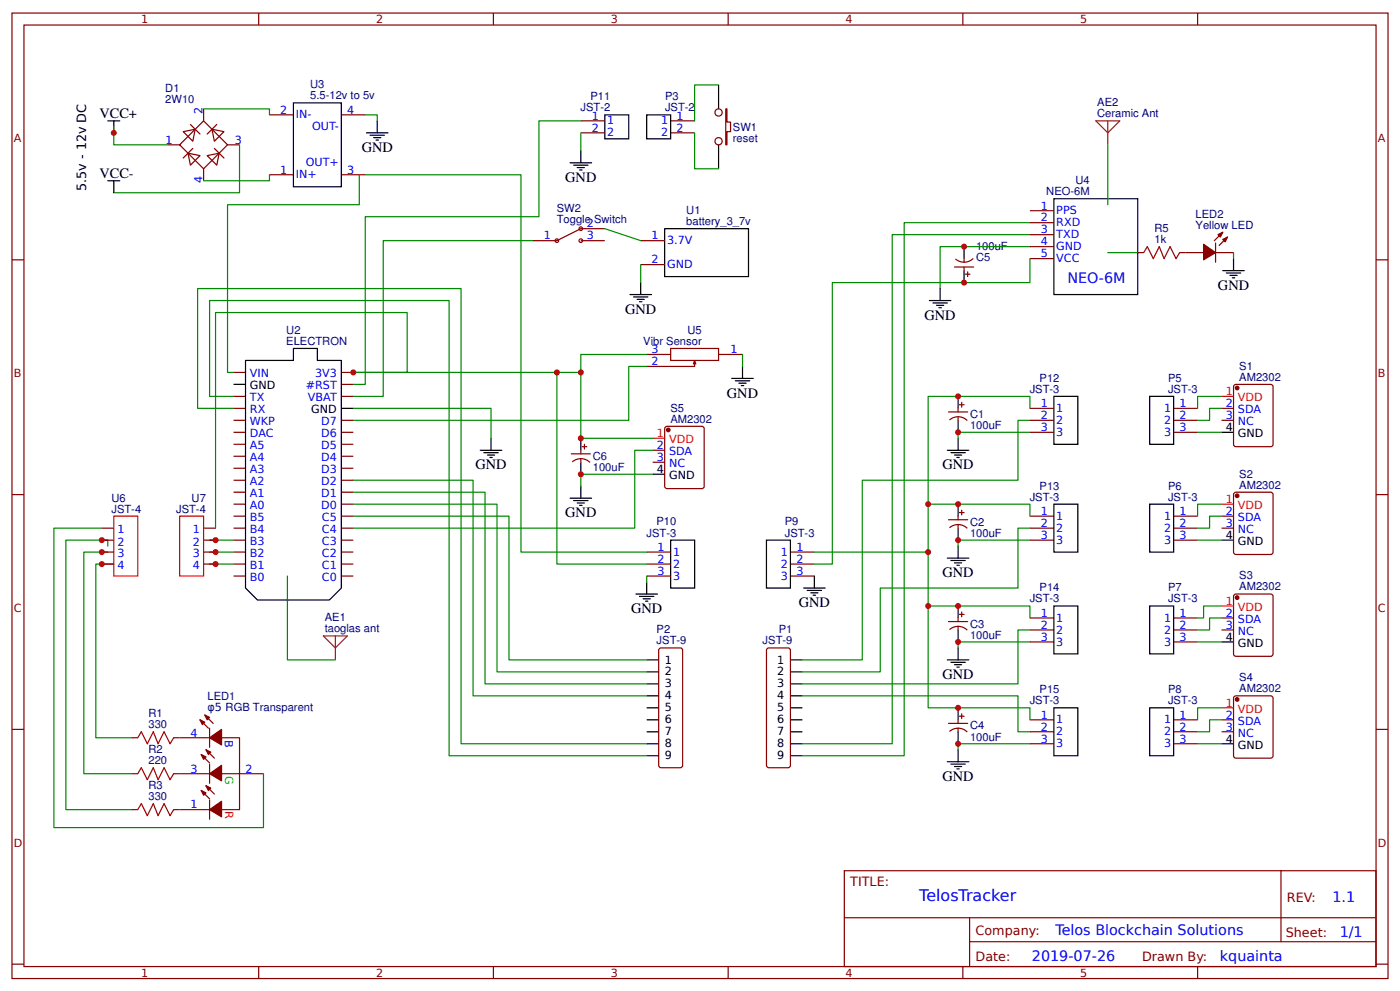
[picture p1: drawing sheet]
<svg xmlns="http://www.w3.org/2000/svg" width="309mm" height="219mm" viewBox="0 0 309 219" stroke-linecap="round" stroke-linejoin="round" font-family="sans-serif">
<g fill="none" stroke="#800" stroke-width=".26">
<path d="M2.6 2.9h304.1v213.2h-304.1zM5.3 5.5h298.7v208h-298.7zM57.1 2.9v2.6M109 2.9v2.6M160.9 2.9v2.6M212.7 2.9v2.6M264.6 2.9v2.6M37 32h2.7M39.7 32l5.3-5.3 5.3 5.3-5.3 5.3zM40.5 29.1l2.6-.6-.5 2.7zM41.5 33.8l2.7 .6-2.1 2.1zM42.1 27.5l2.1 2.1"/>
<path d="M42.6 32.8l-2.1 2.1M45 24.1v2.6M45 37.3v2.6M45.8 34.4l2.6-.6-.5 2.7zM46.8 28.5l2.7 .6-2.1 2.1zM47.4 32.8l2.1 2.1M47.9 27.5l-2.1 2.1M50.3 32h2.6M59.5 25.4h5.3M59.5 38.6h5.3M75.4 25.4h5.3M75.4 38.6h5.3"/>
<path d="M128.3 26.7h5.3M128.3 29.3h5.3M148.2 26.7h5.3M148.2 29.3h5.3M160.3 24.1h.3v2.9h.8v2.1h-.8v2.9h-.3zM2.6 57.4h2.7M117.7 53.2h5.3M128.3 53.2h5.3M128.3 50.5h5.3M141.6 58.4h5.2M141.6 53.2h5.2M210.9 59h4.2"/>
<path d="M213 57.1v.8M213 59v.8M215 57.1a2.85 2.85 0 0 1-3.9 .1M227.5 46.5h5.3M227.5 49.2h5.3M227.5 51.8h5.3M227.5 54.5h5.3M227.5 57.1h5.3M251.4 55.8h1.3M260.6 55.8h5.3M268.6 55.8h3.9M268.6 53.7v4.2"/>
<path d="M270.1 51.3l-1.8 1.9M271.2 52.4l-1.9 1.8M304 57.4h2.7M142.9 78.3h5.3M148.2 77h10.5v2.6h-10.5zM153.5 79.6l.2 .8M158.7 78.3h5.3M213.3 60.6h1M213.8 60v1.1M51.6 82.3h2.6M51.6 87.6h2.6M51.6 90.2h2.6"/>
<path d="M51.6 92.8h2.6M51.6 95.5h2.6M51.6 98.1h2.6M75.4 82.3h2.7M75.4 87.6h2.7M75.4 92.8h2.7M75.4 95.5h2.7M75.4 98.1h2.7M75.4 84.9h2.7M128.3 99.5v.8M128.6 98.7h1M129.1 98.1v1.1"/>
<path d="M144.2 99.5h2.6M147.1 94.2h7.9l.5 .2 .1 13-.3 .5h-7.9l-.5-.2-.1-13zM153.2 80.4l.3-.8v1.3h-10.6M209.5 91h4.3M209.8 92.8a2.85 2.85 0 0 1 3.9 .1M211.7 90.2v.8M211.7 92v.8M211.9 89.4h1.1M212.5 88.9v1M227.5 90.2h5.3M227.5 92.8h5.3M227.5 95.5h5.3"/>
<path d="M259.3 90.2h5.3M259.3 92.8h5.3M259.3 95.5h5.3M269.9 90.2h2.6M269.9 92.8h2.6M272.6 85.2l.4-.3h7.7l.5 .3 .1 12.9-.3 .5-8 .1-.4-.3zM2.6 109.2h2.7M22.5 116.7h2.6M22.5 119.3h2.6M45 116.7h2.6M45 119.3h2.6M51.6 100.8h2.6"/>
<path d="M51.6 103.4h2.6M51.6 106.1h2.6M51.6 108.7h2.6M51.6 111.4h2.6M51.6 114h2.6M51.6 116.7h2.6M51.6 119.3h2.6M75.4 100.8h2.7M75.4 103.4h2.7M75.4 106.1h2.7M75.4 108.7h2.7M75.4 111.4h2.7"/>
<path d="M75.4 114h2.7M75.4 116.7h2.7M75.4 119.3h2.7M126.2 100.3h4.2M126.4 102a2.85 2.85 0 0 1 4 .2M128.3 101.3v.8M144.2 102.1h2.6M209.5 114.8h4.3M209.8 116.6a2.85 2.85 0 0 1 3.9 .1M211.7 114v.8M211.7 115.9v.8M211.9 113.2h1.1"/>
<path d="M212.5 112.7v1M227.5 114h5.3M227.5 116.7h5.3M227.5 119.3h5.3M259.3 114h5.3M259.3 116.7h5.3M259.3 119.3h5.3M269.9 114h2.6M269.9 116.7h2.6M272.6 109l.4-.3h7.7l.5 .3 .1 12.9-.3 .5-8 .1-.4-.3zM304 109.2h2.7M22.5 121.9h2.6"/>
<path d="M22.5 124.6h2.6M45 121.9h2.6M45 124.6h2.6M51.6 121.9h2.6M51.6 124.6h2.6M51.6 127.2h2.6M75.4 121.9h2.7M75.4 124.6h2.7M75.4 127.2h2.7M142.9 121.9h5.3M142.9 124.6h5.3M142.9 127.2h5.3"/>
<path d="M174.6 121.9h5.3M174.6 124.6h5.3M174.6 127.2h5.3M209.5 137.3h4.3M209.8 139.1a2.85 2.85 0 0 1 3.9 .1M211.7 136.5v.8M211.7 138.4v.7M211.9 135.7h1.1M212.5 135.2v1M227.5 136.5h5.3M227.5 139.1h5.3M259.3 136.5h5.3"/>
<path d="M259.3 139.1h5.3M269.9 136.5h2.6M269.9 139.1h2.6M272.6 131.5l.4-.3h7.7l.5 .3 .1 12.9-.3 .5-8 .1-.4-.3zM44.2 159l1.8 1.8M45.2 157.9l1.9 1.9M145.6 143.4l.4-.3h4.3l.3 .1 .2 .4v25.4l-.1 .3-.4 .3h-4.3l-.2-.1-.3-.5zM169.4 143.4l.5-.3h4.2l.5 .3v.2v25.4v.3l-.5 .3h-4.2l-.3-.1-.3-.5zM209.5 159.8h4.3M211.7 159v.8M211.9 158.2h1.1M212.5 157.7v1"/>
<path d="M227.5 159h5.3M227.5 141.8h5.3M259.3 159h5.3M259.3 141.8h5.3M269.9 159h2.6M272.6 154l.4-.3h7.7l.5 .3 .1 12.9-.3 .5-8 .1-.4-.3zM2.6 161.1h2.7M29.1 163h1.3M29.1 170.9h1.3M29.1 178.8h1.3M38.4 163h7.9M38.4 170.9h7.9"/>
<path d="M38.4 178.8h7.9M44.4 166.7l1.9 1.8M44.4 174.6l1.9 1.9M45.5 165.6l1.9 1.9M45.5 173.5l1.9 1.9M46.3 160.8v4.3M46.3 168.8v4.2M46.3 176.7v4.2M48.9 163h4v15.8h-4M48.9 170.9h9.3M209.8 161.6a2.85 2.85 0 0 1 3.9 .1M211.7 160.8v.8"/>
<path d="M227.5 161.6h5.3M227.5 164.3h5.3M259.3 161.6h5.3M259.3 164.3h5.3M269.9 161.6h2.6M304 161.1h2.7M186.5 192.3h117.5v21.2h-117.5zM283 192.3v15.7M2.6 213h2.7M57.1 213.5v2.6M109 213.5v2.6M160.9 213.5v2.6"/>
<path d="M186.6 202.7h117.3M212.7 213.5v2.6M214.2 208h89.7M214.2 202.7v10.6M264.6 213.5v2.6M304 213h2.7"/>
<circle cx="158.7" cy="24.8" r=".8"/>
<circle cx="158.7" cy="31.2" r=".8"/>
</g>
<g fill="none" stroke="#000" stroke-width=".26">
<path d="M158.7 18.8v5.3M23.8 26.7h2.7M23.8 39.9h2.7M25.1 26.7v2.6M25.1 39.9v2.7M64.8 22.7h10.6v18.5h-10.6zM81 29.3h4.7M81.8 29.9h3.1M82.5 30.4h1.6M83.1 30.9h.5M83.3 26.7v2.6M125.9 36h4.8"/>
<path d="M126.7 36.5h3.2M127.5 37h1.6M128.1 37.5h.5M128.3 33.3v2.7M133.6 25.4h5.3v5.3h-5.3zM142.9 25.4h5.3v5.3h-5.3zM158.7 32v5.3M146.8 50.5h18.6v10.6h-18.6zM213 54.5v2.6M213 59.8v2.6M232.8 43.9h18.6v21.2h-18.6zM270.1 59.8h4.8"/>
<path d="M272.5 57.1v2.7M54.2 79.6h10.6v-2.6h5.3v2.6h5.3v50.3l-2.6 2.6h-15.9l-2.7-2.6zM139.2 65.1h4.7M140 65.6h3.1M140.8 66.1h1.5M141.3 66.6h.5M141.6 62.4v2.7M205.3 66.4h4.8M206.1 66.9h3.2M206.9 67.4h1.6M207.4 68h.6M207.7 63.7v2.7"/>
<path d="M270.9 60.3h3.2M271.7 60.8h1.6M272.3 61.4h.5M51.6 84.9h2.6M75.4 90.2h2.7M106.1 99.5h4.8M106.9 100h3.2M108.5 96.8v2.7M128.3 96.8v2.7M161.7 83.6h4.7M162.5 84.1h3.1M163.2 84.6h1.6"/>
<path d="M163.8 85.2h.5M164 80.9v2.7M209.3 99.5h4.7M210.1 100h3.2M211.7 87.6v2.6M211.7 92.8v2.7M211.7 96.8v2.7M232.8 87.6h5.3v10.5h-5.3zM254 87.6h5.3v10.5h-5.3zM269.9 95.5h2.6M107.7 100.5h1.6M108.2 101h.5"/>
<path d="M125.9 110h4.8M126.7 110.6h3.2M127.5 111.1h1.6M128.1 111.6h.5M128.3 102.1v2.6M128.3 107.4v2.6M144.2 104.7h2.6M148.2 119.3h5.3v10.6h-5.3zM169.3 119.3h5.3v10.6h-5.3zM210.9 100.5h1.6M211.4 101h.5M211.7 111.4v2.6"/>
<path d="M211.7 116.7v2.6M232.8 111.4h5.3v10.5h-5.3zM254 111.4h5.3v10.5h-5.3zM269.9 119.3h2.6M140.5 131.2h4.8M141.3 131.7h3.2M142.1 132.3h1.6M142.6 132.8h.5M142.9 128.6v2.6M177.5 129.9h4.8M178.3 130.4h3.2M179.1 130.9h1.6"/>
<path d="M179.7 131.5h.5M179.9 127.2v2.7M209.3 123.3h4.7M210.1 123.8h3.2M210.9 124.3h1.6M211.4 124.9h.5M211.7 120.6v2.7M211.7 133.9v2.6M211.7 139.1v2.7M232.8 133.9h5.3v10.5h-5.3zM254 133.9h5.3v10.5h-5.3zM142.9 145.8h2.6"/>
<path d="M142.9 148.4h2.6M142.9 151.1h2.6M142.9 153.7h2.6M142.9 156.3h2.6M142.9 159h2.6M174.6 145.8h2.7M174.6 148.4h2.7M174.6 151.1h2.7M174.6 153.7h2.7M174.6 156.3h2.7M174.6 159h2.7M209.3 145.8h4.7"/>
<path d="M210.1 146.3h3.2M210.9 146.8h1.6M211.4 147.3h.5M211.7 143.1v2.7M211.7 156.3v2.7M232.8 156.3h5.3v10.6h-5.3zM254 156.3h5.3v10.6h-5.3zM269.9 141.8h2.6M142.9 164.3h2.6M142.9 161.6h2.6M142.9 166.9h2.6M174.6 164.3h2.7"/>
<path d="M174.6 161.6h2.7M174.6 166.9h2.7M209.3 168.2h4.7M210.1 168.8h3.2M210.9 169.3h1.6M211.4 169.8h.5M211.7 161.6v2.7M211.7 165.6v2.6M269.9 164.3h2.6"/>
</g>
<path d="M252.7 55.8l.8-1.3 1.3 2.6 1.3-2.6 1.1 2.6 1.3-2.6 1.3 2.6 .8-1.3M30.4 163l.8-1.4 1.3 2.7 1.4-2.7 1 2.7 1.3-2.7 1.4 2.7 .8-1.3M30.4 170.9l.8-1.3 1.3 2.6 1.4-2.6 1 2.6 1.3-2.6 1.4 2.6 .8-1.3M30.4 178.8l.8-1.3 1.3 2.7 1.4-2.7 1 2.7 1.3-2.7 1.4 2.7 .8-1.4" fill="none" stroke="#a00000" stroke-width=".26"/>
<g fill="#800" stroke="#800" stroke-width=".26">
<path d="M44.2 159l1 .5-.5 .5z"/>
<path d="M45.2 157.9l1.1 .6-.5 .5z"/>
<path d="M46.3 163l2.6-1.9v3.4z"/>
<path d="M44.4 166.7l1.1 .5-.5 .5z"/>
<path d="M45.5 165.6l1.1 .5-.6 .6z"/>
<path d="M46.3 170.9l2.6-1.9v3.5z"/>
<path d="M44.4 174.6l1.1 .5-.5 .6z"/>
<path d="M45.5 173.5l1.1 .6-.6 .5z"/>
<path d="M46.3 178.8l2.6-1.8v3.4z"/>
<path d="M270.1 52.9l1.1-.5-.5 1z"/>
<path d="M269.1 51.8l1-.5-.5 1.1z"/>
<path d="M265.9 53.9l2.7 1.9-2.7 1.6z"/>
<circle cx="273.3" cy="85.7" r=".4"/>
<circle cx="273.3" cy="109.5" r=".4"/>
<circle cx="273.3" cy="132" r=".4"/>
<circle cx="273.3" cy="154.5" r=".4"/>
<circle cx="147.6" cy="95" r=".4"/>
</g>
<path d="M144.2 96.8h2.6M269.9 87.6h2.6M25.1 114h5.3v13.2h-5.3zM39.7 114h5.3v13.2h-5.3zM269.9 111.4h2.6M269.9 133.9h2.6M269.9 156.3h2.6" fill="none" stroke="#f00" stroke-width=".26"/>
<path d="M242.1 26.7h5.3l-2.7 2.6zM244.7 26.7v5.3M71.4 140.5h5.3l-2.6 2.6zM74.1 140.5v5.3" fill="none" stroke="#8d2323" stroke-width=".26"/>
<g fill="none" stroke="#080" stroke-width=".26">
<path d="M158.7 18.8h-5.2v7.9M25.1 28v4h11.9M45 24.1h14.5v1.3M52.9 32v10.6h-27.8M59.5 38.6v1.3h-14.5M79.4 38.6v6.6h-29.1v37.1h1.3M80.7 25.4h2.6v1.3M80.7 38.6h34.4v83.3h27.8M128.3 26.7h-9.2v21.2h-38.4v37h-2.6M128.3 29.3v4M153.5 29.3v8h5.2M244.7 32v13.2"/>
<path d="M117.7 53.2h-33v34.4h-6.6M133.6 50.5l8 2.7M141.6 58.4v4M227.5 54.5h-19.8v9.2M227.5 57.1v5.3h-43.6v62.2h-4M227.5 51.8h-30.4v112.5h-19.8M227.5 49.2h-27.7v117.7h-22.5M244.7 55.8h6.7M272.5 55.8v1.3M142.9 78.3h-14.6v4h-50.2h11.9v-13.3h-42.4v47.7M164 78.3v2.6M51.6 87.6h-5.3v-21.2h52.9v100.5h43.7"/>
<path d="M51.6 90.2h-7.9v-26.5h58.2v100.6h41M78.1 90.2h30.4v6.6M123 82.3v42.3h19.9M128.3 82.3v14.5h15.9M142.9 80.9h-4v11.9h-60.8M144.2 99.5h-4v17.2h-62.1M227.5 95.5h-15.8v1.3M227.5 90.2v-2.6h-22.4v34.3h-25.2M227.5 92.8h-2.6v13.3h-34.4v39.7h-13.2M264.6 95.5h5.3M269.9 90.2h-2.7v2.6h-2.6M269.9 87.6h-5.3v2.6"/>
<path d="M22.5 116.7h-10.6v66.1h46.3v-11.9M46.3 119.3h5.3M78.1 114h34.3v31.8h30.5M78.1 111.4h31.7v37h33.1M78.1 108.7h29.1v42.4h35.7M78.1 106.1h26.4v47.6h38.4M144.2 104.7h-15.9v2.7M205.1 111.4h22.4v2.6M227.5 119.3h-15.8v1.3M227.5 116.7h-2.6v13.2h-30.4v18.5h-17.2M264.6 119.3h5.3M269.9 111.4h-5.3v2.6"/>
<path d="M269.9 114h-2.7v2.7h-2.6M23.8 121.9h-5.3v49h10.6M23.8 120.6v-1.3h-9.2v59.5h14.5M25.1 124.6h-3.9v38.4h7.9M46.3 121.9h5.3M46.3 124.6h5.3M63.5 127.2v18.6h10.6M142.9 127.2v1.4M205.1 121.9v12h22.4v2.6M205.1 133.9v22.4h22.4v2.7M227.5 139.1h-2.6v12h-47.6M269.9 133.9h-4v2.6h-1.3"/>
<path d="M269.9 136.5h-2.7v2.6h-2.6M177.3 153.7h47.6v7.9h2.6M227.5 141.8h-15.8v1.3M264.6 141.8h5.3M269.9 156.3h-5.3v2.7M269.9 159h-2.7v2.6h-2.6M227.5 164.3h-15.8v1.3M264.6 164.3h5.3"/>
</g>
<g fill="none" stroke="#900" stroke-width=".26">
<path d="M128.3 50.5l-5.3 2.7"/>
<circle cx="123" cy="53.2" r=".4"/>
<circle cx="128.3" cy="53.2" r=".4"/>
<circle cx="128.3" cy="50.5" r=".4"/>
</g>
<g fill="#c00">
<circle cx="22.5" cy="124.6" r=".66"/>
<circle cx="22.5" cy="121.9" r=".66"/>
<circle cx="22.5" cy="119.3" r=".66"/>
<circle cx="47.6" cy="124.6" r=".66"/>
<circle cx="47.6" cy="121.9" r=".66"/>
<circle cx="47.6" cy="119.3" r=".66"/>
<circle cx="123" cy="82.3" r=".66"/>
<circle cx="25.1" cy="29.3" r=".66"/>
<circle cx="128.3" cy="96.8" r=".66"/>
<circle cx="211.7" cy="141.8" r=".66"/>
<circle cx="211.7" cy="95.5" r=".66"/>
<circle cx="78.1" cy="82.3" r=".66"/>
<circle cx="211.7" cy="119.3" r=".66"/>
<circle cx="211.7" cy="164.3" r=".66"/>
<circle cx="128.3" cy="82.3" r=".66"/>
<circle cx="128.3" cy="104.7" r=".66"/>
<circle cx="213" cy="54.5" r=".66"/>
<circle cx="211.7" cy="87.6" r=".66"/>
<circle cx="205.1" cy="111.4" r=".66"/>
<circle cx="211.7" cy="111.4" r=".66"/>
<circle cx="205.1" cy="121.9" r=".66"/>
<circle cx="211.7" cy="133.9" r=".66"/>
<circle cx="205.1" cy="133.9" r=".66"/>
<circle cx="211.7" cy="156.3" r=".66"/>
<circle cx="213" cy="62.4" r=".66"/>
</g>
<text font-size="3.5" fill="#00f" x="203.1" y="199.1">TelosTracker</text>
<g font-size="3.2">
<text x="22" y="26.2">VCC+</text>
<text x="79.9" y="33.6">GND</text>
<text x="22" y="39.4">VCC-</text>
<text x="124.9" y="40.2">GND</text>
<text x="269.1" y="64">GND</text>
<text x="138.1" y="69.3">GND</text>
<text x="204.3" y="70.6">GND</text>
<text x="160.6" y="87.8">GND</text>
<text x="105" y="103.7">GND</text>
<text x="208.2" y="103.7">GND</text>
<text x="124.9" y="114.3">GND</text>
<text x="208.2" y="127.5">GND</text>
<text x="139.4" y="135.4">GND</text>
<text x="176.5" y="134.1">GND</text>
<text x="208.2" y="150">GND</text>
<text x="208.2" y="172.5">GND</text>
</g>
<g font-size="3.2" fill="#00f">
<text x="235.8" y="62.4">NEO-6M</text>
<text x="294.4" y="199.3">1.1</text>
<text x="233.2" y="206.4">Telos Blockchain Solutions</text>
<text x="296" y="207">1/1</text>
<text x="228" y="212.3">2019-07-26</text>
<text x="269.5" y="212.2">kquainta</text>
</g>
<text font-size="2.8" x="19" y="42.2" transform="rotate(-90 19 42.2)">5.5v - 12v DC</text>
<g font-size="2.8" fill="#800">
<text x="187.9" y="195.8">TITLE:</text>
<text x="284.3" y="199.3">REV:</text>
<text x="215.5" y="206.4">Company:</text>
<text x="284.1" y="206.9">Sheet:</text>
<text x="215.5" y="212.2">Date:</text>
<text x="252.3" y="212.2">Drawn By:</text>
</g>
<g font-size="2.5" fill="#800">
<text x="31.2" y="5.1">1</text>
<text x="83.1" y="5.1">2</text>
<text x="134.9" y="5.1">3</text>
<text x="186.8" y="5.1">4</text>
<text x="238.7" y="5.1">5</text>
<text x="3" y="31.5">A</text>
<text x="304.4" y="31.5">A</text>
<text x="3" y="83.3">B</text>
<text x="304.4" y="83.3">B</text>
<text x="3" y="135.2">C</text>
<text x="304.4" y="135.2">C</text>
<text x="3" y="187">D</text>
<text x="304.4" y="187">D</text>
<text x="31.2" y="215.7">1</text>
<text x="83.1" y="215.7">2</text>
<text x="134.9" y="215.7">3</text>
<text x="186.8" y="215.7">4</text>
<text x="238.7" y="215.7">5</text>
</g>
<g font-size="2.5" fill="#000080">
<text x="36.5" y="22.7">2W10</text>
<text x="36.5" y="20.3">D1</text>
<text x="68.5" y="21.9">5.5-12v to 5v</text>
<text x="68.5" y="19.5">U3</text>
<text x="130.5" y="22.1">P11</text>
<text x="146.9" y="22.1">P3</text>
<text x="242.4" y="23.5">AE2</text>
<text x="128.3" y="24.6">JST-2</text>
<text x="146.9" y="24.6">JST-2</text>
<text x="161.9" y="28.8">SW1</text>
<text x="242.4" y="25.9">Ceramic Ant</text>
<text x="161.9" y="31.3">reset</text>
<text x="237.6" y="40.7">U4</text>
<text x="123" y="46.8">SW2</text>
<text x="151.6" y="47.3">U1</text>
<text x="231.2" y="43.1">NEO-6M</text>
<text x="123" y="49.2">Toggle Switch</text>
<text x="151.6" y="49.7">battery_3_7v</text>
<text x="255.1" y="53.7">1k</text>
<text x="255.1" y="51.2">R5</text>
<text x="264.1" y="50.5">Yellow LED</text>
<text x="264.1" y="48.1">LED2</text>
<text x="215.6" y="55.1">100uF</text>
<text x="215.6" y="57.6">C5</text>
<text x="63.2" y="76.2">ELECTRON</text>
<text x="63.2" y="73.7">U2</text>
<text x="142.1" y="76.2">Vibr Sensor</text>
<text x="151.9" y="73.7">U5</text>
<text x="273.8" y="81.7">S1</text>
<text x="227.5" y="86.8">JST-3</text>
<text x="229.7" y="84.3">P12</text>
<text x="258" y="86.8">JST-3</text>
<text x="258" y="84.3">P5</text>
<text x="273.8" y="84.1">AM2302</text>
<text x="148.1" y="93.4">AM2302</text>
<text x="148.1" y="90.9">S5</text>
<text x="214.3" y="94.8">100uF</text>
<text x="214.3" y="92.3">C1</text>
<text x="131" y="101.6">C6</text>
<text x="131" y="104">100uF</text>
<text x="273.8" y="107.9">AM2302</text>
<text x="273.8" y="105.5">S2</text>
<text x="24.6" y="113.2">JST-4</text>
<text x="24.6" y="110.9">U6</text>
<text x="38.9" y="113.2">JST-4</text>
<text x="42.3" y="110.9">U7</text>
<text x="227.5" y="110.6">JST-3</text>
<text x="229.7" y="108.1">P13</text>
<text x="258" y="110.6">JST-3</text>
<text x="258" y="108.1">P6</text>
<text x="142.8" y="118.5">JST-3</text>
<text x="145" y="116.1">P10</text>
<text x="173.4" y="118.5">JST-3</text>
<text x="173.4" y="116.1">P9</text>
<text x="214.3" y="118.6">100uF</text>
<text x="214.3" y="116.1">C2</text>
<text x="229.7" y="130.6">P14</text>
<text x="258" y="130.6">P7</text>
<text x="273.8" y="130.4">AM2302</text>
<text x="273.8" y="128">S3</text>
<text x="71.8" y="137.2">AE1</text>
<text x="227.5" y="133.1">JST-3</text>
<text x="258" y="133.1">JST-3</text>
<text x="71.7" y="139.7">taoglas ant</text>
<text x="145.1" y="142.3">JST-9</text>
<text x="145.1" y="139.9">P2</text>
<text x="168.5" y="142.3">JST-9</text>
<text x="172.1" y="139.9">P1</text>
<text x="214.3" y="141.1">100uF</text>
<text x="214.3" y="138.6">C3</text>
<text x="45.9" y="154.7">LED1</text>
<text x="227.5" y="155.5">JST-3</text>
<text x="229.7" y="153.1">P15</text>
<text x="258" y="155.5">JST-3</text>
<text x="258" y="153.1">P8</text>
<text x="273.8" y="152.9">AM2302</text>
<text x="273.8" y="150.5">S4</text>
<text x="32.8" y="160.8">330</text>
<text x="32.8" y="158.4">R1</text>
<text x="45.9" y="157.1">φ5 RGB Transparent</text>
<text x="214.3" y="161.1">C4</text>
<text x="32.8" y="166.3">R2</text>
<text x="214.3" y="163.6">100uF</text>
<text x="32.8" y="168.8">220</text>
<text x="32.8" y="176.7">330</text>
<text x="32.8" y="174.3">R3</text>
</g>
<g font-size="2.5" fill="#00f">
<text x="44.7" y="25.1" transform="rotate(-90 44.7 25.1)">2</text>
<text x="61.9" y="25.1">2</text>
<text x="65.4" y="26.2">IN-</text>
<text x="68.9" y="28.8">OUT-</text>
<text x="76.7" y="25.1">4</text>
<text x="130.7" y="26.4">1</text>
<text x="130.7" y="29.1">2</text>
<text x="134.1" y="27.5">1</text>
<text x="146.1" y="27.5">1</text>
<text x="149.5" y="26.4">1</text>
<text x="149.5" y="29.1">2</text>
<text x="36.5" y="31.7">1</text>
<text x="51.9" y="31.7">3</text>
<text x="134.1" y="30.1">2</text>
<text x="146.1" y="30.1">2</text>
<text x="44.7" y="40.4" transform="rotate(-90 44.7 40.4)">4</text>
<text x="61.9" y="38.3">1</text>
<text x="65.4" y="39.4">IN+</text>
<text x="67.5" y="36.8">OUT+</text>
<text x="76.7" y="38.3">3</text>
<text x="229.9" y="46.3">1</text>
<text x="233.4" y="47.3">PPS</text>
<text x="120.1" y="52.9">1</text>
<text x="129.6" y="50.2">2</text>
<text x="129.6" y="52.9">3</text>
<text x="143.9" y="52.9">1</text>
<text x="147.4" y="53.9">3.7V</text>
<text x="229.9" y="48.9">2</text>
<text x="229.9" y="51.6">3</text>
<text x="233.4" y="50">RXD</text>
<text x="233.4" y="52.6">TXD</text>
<text x="143.9" y="58.2">2</text>
<text x="147.4" y="59.2">GND</text>
<text x="229.9" y="54.2">4</text>
<text x="229.9" y="56.9">5</text>
<text x="233.4" y="55.3">GND</text>
<text x="233.4" y="57.9">VCC</text>
<text x="55.2" y="83.3">VIN</text>
<text x="69.6" y="83.3">3V3</text>
<text x="143.9" y="80.7">2</text>
<text x="143.9" y="78">3</text>
<text x="161.4" y="78">1</text>
<text x="55.2" y="88.6">TX</text>
<text x="67.6" y="86">#RST</text>
<text x="68" y="88.6">VBAT</text>
<text x="229.9" y="89.9">1</text>
<text x="260.6" y="89.9">1</text>
<text x="270.8" y="89.9">2</text>
<text x="55.2" y="91.3">RX</text>
<text x="55.2" y="93.9">WKP</text>
<text x="71" y="93.9">D7</text>
<text x="229.9" y="92.6">2</text>
<text x="229.9" y="95.2">3</text>
<text x="233.4" y="91">1</text>
<text x="233.4" y="93.6">2</text>
<text x="257.2" y="91">1</text>
<text x="257.2" y="93.6">2</text>
<text x="260.6" y="92.6">2</text>
<text x="260.6" y="95.2">3</text>
<text x="270.8" y="92.6">3</text>
<text x="273.5" y="91.3">SDA</text>
<text x="273.5" y="93.9">NC</text>
<text x="55.2" y="96.5">DAC</text>
<text x="55.2" y="99.2">A5</text>
<text x="55.2" y="101.8">A4</text>
<text x="71" y="101.8">D4</text>
<text x="71" y="99.2">D5</text>
<text x="71" y="96.5">D6</text>
<text x="145.1" y="99.2">2</text>
<text x="145.1" y="101.8">3</text>
<text x="147.8" y="100.5">SDA</text>
<text x="233.4" y="96.3">3</text>
<text x="257.2" y="96.3">3</text>
<text x="55.2" y="104.5">A3</text>
<text x="55.2" y="107.1">A2</text>
<text x="71" y="107.1">D2</text>
<text x="71" y="104.5">D3</text>
<text x="147.8" y="103.2">NC</text>
<text x="55.2" y="109.8">A1</text>
<text x="55.2" y="112.4">A0</text>
<text x="71" y="112.4">D0</text>
<text x="71" y="109.8">D1</text>
<text x="229.9" y="113.7">1</text>
<text x="260.6" y="113.7">1</text>
<text x="270.8" y="113.7">2</text>
<text x="25.9" y="117.7">1</text>
<text x="42.6" y="117.7">1</text>
<text x="55.2" y="115.1">B5</text>
<text x="55.2" y="117.7">B4</text>
<text x="71.1" y="117.7">C4</text>
<text x="71.1" y="115.1">C5</text>
<text x="229.9" y="116.4">2</text>
<text x="229.9" y="119">3</text>
<text x="233.4" y="114.8">1</text>
<text x="233.4" y="117.4">2</text>
<text x="257.2" y="114.8">1</text>
<text x="257.2" y="117.4">2</text>
<text x="260.6" y="116.4">2</text>
<text x="260.6" y="119">3</text>
<text x="270.8" y="116.4">3</text>
<text x="273.5" y="115.1">SDA</text>
<text x="273.5" y="117.7">NC</text>
<text x="25.9" y="120.6">2</text>
<text x="25.9" y="123">3</text>
<text x="25.9" y="125.7">4</text>
<text x="42.6" y="120.6">2</text>
<text x="42.6" y="123">3</text>
<text x="42.6" y="125.7">4</text>
<text x="55.2" y="120.4">B3</text>
<text x="55.2" y="123">B2</text>
<text x="55.2" y="125.7">B1</text>
<text x="71.1" y="125.7">C1</text>
<text x="71.1" y="123">C2</text>
<text x="71.1" y="120.4">C3</text>
<text x="145.3" y="121.7">1</text>
<text x="145.3" y="124.3">2</text>
<text x="148.7" y="122.7">1</text>
<text x="148.7" y="125.4">2</text>
<text x="172.5" y="122.7">1</text>
<text x="172.5" y="125.4">2</text>
<text x="175.9" y="121.7">1</text>
<text x="175.9" y="124.3">2</text>
<text x="233.4" y="120.1">3</text>
<text x="257.2" y="120.1">3</text>
<text x="55.2" y="128.3">B0</text>
<text x="71.1" y="128.3">C0</text>
<text x="145.3" y="127">3</text>
<text x="148.7" y="128">3</text>
<text x="172.5" y="128">3</text>
<text x="175.9" y="127">3</text>
<text x="229.9" y="136.2">1</text>
<text x="233.4" y="137.3">1</text>
<text x="257.2" y="137.3">1</text>
<text x="260.6" y="136.2">1</text>
<text x="270.8" y="136.2">2</text>
<text x="273.5" y="137.6">SDA</text>
<text x="229.9" y="138.9">2</text>
<text x="229.9" y="141.5">3</text>
<text x="233.4" y="139.9">2</text>
<text x="233.4" y="142.6">3</text>
<text x="257.2" y="139.9">2</text>
<text x="257.2" y="142.6">3</text>
<text x="260.6" y="138.9">2</text>
<text x="260.6" y="141.5">3</text>
<text x="270.8" y="138.9">3</text>
<text x="273.5" y="140.2">NC</text>
<text x="229.9" y="158.7">1</text>
<text x="229.9" y="161.4">2</text>
<text x="233.4" y="159.8">1</text>
<text x="257.2" y="159.8">1</text>
<text x="260.6" y="158.7">1</text>
<text x="260.6" y="161.4">2</text>
<text x="270.8" y="158.7">2</text>
<text x="270.8" y="161.4">3</text>
<text x="273.5" y="160">SDA</text>
<text x="42.1" y="162.7">4</text>
<text x="49.7" y="163.5" transform="rotate(90 49.7 163.5)">B</text>
<text x="229.9" y="164">3</text>
<text x="233.4" y="162.4">2</text>
<text x="233.4" y="165.1">3</text>
<text x="257.2" y="162.4">2</text>
<text x="257.2" y="165.1">3</text>
<text x="260.6" y="164">3</text>
<text x="273.5" y="162.7">NC</text>
<text x="42.1" y="170.6">3</text>
<text x="54.2" y="170.6">2</text>
<text x="42.1" y="178.6">1</text>
</g>
<g font-size="2.5">
<text x="55.2" y="86">GND</text>
<text x="68.8" y="91.3">GND</text>
<text x="270.8" y="95.2">4</text>
<text x="273.5" y="96.5">GND</text>
<text x="145.1" y="104.5">4</text>
<text x="147.8" y="105.8">GND</text>
<text x="270.8" y="119">4</text>
<text x="273.5" y="120.4">GND</text>
<text x="270.8" y="141.5">4</text>
<text x="273.5" y="142.8">GND</text>
<text x="146.8" y="146.6">1</text>
<text x="146.8" y="149.2">2</text>
<text x="171.7" y="146.6">1</text>
<text x="171.7" y="149.2">2</text>
<text x="146.8" y="151.8">3</text>
<text x="146.8" y="154.5">4</text>
<text x="171.7" y="151.8">3</text>
<text x="171.7" y="154.5">4</text>
<text x="146.8" y="157.1">5</text>
<text x="146.8" y="159.8">6</text>
<text x="171.7" y="157.1">5</text>
<text x="171.7" y="159.8">6</text>
<text x="146.8" y="162.4">7</text>
<text x="146.8" y="165.1">8</text>
<text x="146.8" y="167.7">9</text>
<text x="171.7" y="162.4">7</text>
<text x="171.7" y="165.1">8</text>
<text x="171.7" y="167.7">9</text>
<text x="270.8" y="164">4</text>
<text x="273.5" y="165.3">GND</text>
</g>
<g font-size="2.5" fill="#f00">
<text x="270.8" y="87.3">1</text>
<text x="273.5" y="88.6">VDD</text>
<text x="145.1" y="96.5">1</text>
<text x="147.8" y="97.9">VDD</text>
<text x="270.8" y="111.1">1</text>
<text x="273.5" y="112.4">VDD</text>
<text x="270.8" y="133.6">1</text>
<text x="273.5" y="134.9">VDD</text>
<text x="270.8" y="156.1">1</text>
<text x="273.5" y="157.4">VDD</text>
<text x="49.7" y="179.1" transform="rotate(90 49.7 179.1)">R</text>
</g>
<text font-size="2.5" fill="#0f0" x="49.7" y="171.4" transform="rotate(90 49.7 171.4)">G</text>
</svg>
